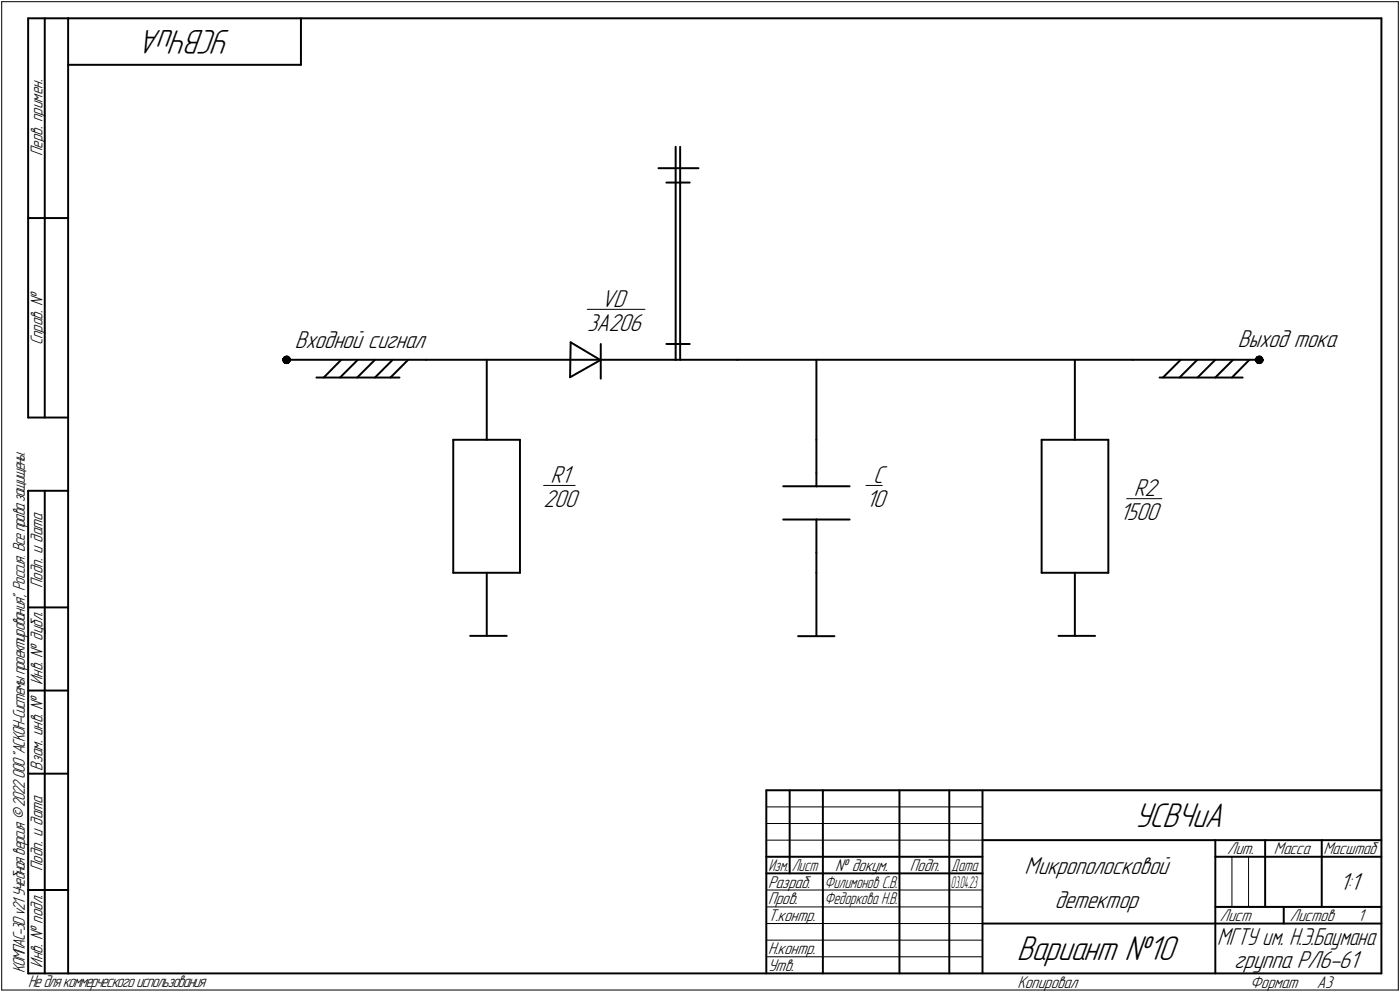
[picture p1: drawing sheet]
<svg xmlns="http://www.w3.org/2000/svg" width="421mm" height="298mm" viewBox="0 0 421 298" stroke-linecap="round" stroke-linejoin="round" font-family="sans-serif">
<g fill="none" stroke="#000" stroke-width=".59">
<path d="M8.5 5.5v120zM8.5 5.5h12zM13.5 5.5v120zM20.5 5.5v287zM20.5 5.5h395zM20.5 19.5h70zM90.5 5.5v14zM415.5 5.5v287zM198 50.5h12.1zM200.4 54.9h7zM203.2 44.1v64zM204.6 44.1v64z"/>
<path d="M8.5 65.5h12zM85.2 107.9l.1 .6zM85.3 108.5l.3 .5zM85.5 107.4l.5-.2zM85.5 107.4l-.3 .5zM85.6 109l.5 .1zM86 107.2h.5zM86.1 109.1l.6-.1zM86.2 108.1h42zM86.5 107.2l.5 .4zM87 107.6l.2 .5zM87 108.5l-.3 .5z"/>
<path d="M87.2 108.1l-.2 .4zM95.2 113.5h24.9zM102.3 113.5l5.3-5.4zM102.6 108.1l-5.2 5.4zM107.4 113.5l5.4-5.4zM112.8 113.5l5.3-5.4zM117.4 113.5l5.4-5.4zM128.2 108.1h75zM146.4 108.1v24.1zM171.4 113.4l9.2-5.2zM171.6 102.9l9 5.3zM171.6 102.9l-.2 10.5z"/>
<path d="M180.7 103.4v10.4zM200.4 103.4h7zM203.2 108.1h18.5zM221.7 108.1h119zM245.5 108.1v24.1zM323.3 108.1v24.1zM340.7 108.1h38zM348.7 113.5h25zM349.8 113.5l5.3-5.4zM354.8 113.5l5.3-5.4zM360.2 113.5l5.3-5.4zM365.5 113.5l5.3-5.4z"/>
<path d="M375.8 108.1l-5.3 5.4zM377.7 107.9l.1 .6zM377.8 108.5l.3 .5zM378 107.4l.5-.2zM378 107.4l-.3 .5zM378.1 109l.6 .1zM378.5 107.2h.6zM378.7 109.1l.5-.1zM379.1 107.2l.5 .4zM379.2 109l.4-.5zM379.6 107.6l.1 .5zM379.7 108.1l-.1 .4z"/>
<path d="M8.5 125.5h12zM136.3 132.2v39.9zM136.3 132.2h20.1zM156.4 132.2v39.9zM245.5 132.2v10zM313.3 132.2v39.9zM313.3 132.2h20zM333.3 132.2v39.9zM8.5 147.5v145zM8.5 147.5h12zM13.5 147.5v145zM235.5 146.1h10z"/>
<path d="M235.5 156.1h10zM245.5 146.1h10zM245.5 156.1v10zM245.5 156.1h10zM245.5 142.2v3.9zM136.3 172.1h20.1zM146.4 172.1v19zM245.5 172.1v19zM245.5 166.1v6zM313.3 172.1h20zM323.3 172.1v19zM8.5 182.5h12z"/>
<path d="M141.4 191.1h11zM240 191.2h11zM318.3 191.1h11.1zM8.5 207.5h12zM8.5 232.5h12zM230.5 237.5h185zM230.5 237.5v55zM237.5 237.5v25zM247.5 237.5v55zM270.5 237.5v55zM285.5 237.5v55zM295.5 237.5v55z"/>
<path d="M230.5 257.5h65zM295.5 252.5h120zM365.5 252.5v40zM365.5 257.5h15zM380.5 252.5v20zM380.5 257.5h35zM397.5 252.5v20zM8.5 267.5h12zM230.5 262.5h65zM295.5 277.5h70zM365.5 277.5h50zM365.5 272.5h50z"/>
<path d="M386.1 272.5v5zM8.5 292.5h12zM20.5 292.5h395z"/>
</g>
<g fill="none" stroke="#000" stroke-width=".3">
<path d="M.5 .5v297zM.5 .5h420zM420.5 .5v297zM176.6 93h17.4zM85.2 108.4l1.2-1.2zM85.2 108.3l1.2-1.1zM85.2 108.3l1.2-1.2zM85.2 108.2l1.1-1.1zM85.2 108.1l1-1zM85.2 108l.9-.9zM85.2 107.9l.8-.8zM85.2 107.9l.8-.7z"/>
<path d="M85.2 107.9l.7-.7zM85.3 108.6l1.4-1.3zM85.3 108.6l1.3-1.3zM85.3 108.5l1.3-1.2zM85.3 108.5l1.3-1.3zM85.3 108.5l1.2-1.3zM85.3 107.8l.6-.6zM85.3 107.7l.5-.5zM85.3 107.7l.5-.4zM85.3 107.7l.4-.4zM85.3 107.6l.4-.3zM85.3 108.7l1.5-1.3z"/>
<path d="M85.3 108.7l1.5-1.4zM85.3 107.5l.3-.1zM85.3 107.5l.3-.2zM85.4 108.9l1.5-1.5zM85.4 108.8l1.5-1.4zM85.4 108.7l1.4-1.3zM85.4 107.4h.1M85.4 107.5l.2-.1zM85.5 108.9l1.5-1.4zM85.5 108.9l1.5-1.5zM85.6 109l1.4-1.4zM85.6 109l1.4-1.5z"/>
<path d="M85.6 108.9l1.4-1.4zM85.6 107.3l-.3 .3zM85.7 109.1l1.3-1.4zM85.7 109l1.3-1.4zM85.8 109.1l1.3-1.3zM85.8 107.2l-.5 .6zM85.9 109.1l1.2-1.2zM85.9 109.1l1.2-1.3zM85.9 107.2l-.6 .7zM86 109.1l1.2-1.1zM86 109.1l1.2-1.2zM86 107.1l-.8 .9z"/>
<path d="M86.1 109.1l1.1-1zM86.1 109.1l1.1-1.1zM86.1 107.1l-.9 1zM86.2 109.1l1-.9zM86.2 109.1l1-1zM86.2 107.1l-1 1.1zM86.3 109.1l.9-.8zM86.3 107.1l-1.1 1.2zM86.4 109.1l.7-.6zM86.4 107.2l-1.1 1.3zM86.5 109.1l.6-.6zM86.5 107.2l-1.2 1.3z"/>
<path d="M86.6 109.1l.4-.5zM86.6 109.1l.5-.6zM86.7 109l.3-.3zM86.7 109l.3-.4zM86.7 107.3l-1.4 1.4zM86.8 108.9l.2-.2zM86.8 107.4l-1.4 1.4zM86.8 108.9l.2-.1zM86.9 107.4l-1.4 1.5zM86.9 108.9h.1M87 107.5l-1.4 1.5zM87 108.7l-.2 .3z"/>
<path d="M87 107.7l-1.2 1.4zM87 107.6l-1.3 1.5zM87 108.5l-.4 .6zM87.1 108.4l-.7 .7zM87.1 108.3l-.7 .8zM87.1 107.9l-1.1 1.2zM87.1 107.9l-1.2 1.2zM87.1 107.7l-1.3 1.4zM87.2 108.3l-.8 .8zM87.2 108.2l-.9 .9zM377.7 108.4l1.3-1.2zM377.7 108.4l1.2-1.2z"/>
<path d="M377.7 108.3l1.2-1.1zM377.7 108.3l1.2-1.2zM377.7 108.2l1.1-1.1zM377.7 108.1l1-1zM377.7 108l.9-.9zM377.7 107.9l.8-.8zM377.7 107.9l.8-.7zM377.8 108.5l1.3-1.2zM377.8 108.5l1.3-1.3zM377.8 107.9l.7-.7zM377.8 108.6l1.3-1.3zM377.8 107.7l.5-.4z"/>
<path d="M377.9 108.7l1.4-1.3zM377.9 108.7l1.4-1.4zM377.9 108.6l1.3-1.3zM377.9 107.7l.4-.4zM377.9 107.6l.3-.3zM377.9 107.5l.2-.2zM377.9 107.5l.2-.1zM378 108.8l1.4-1.4zM378 108.7l1.3-1.3zM378 107.5l.1-.1zM378 107.4h.1M378 108.9l1.5-1.4z"/>
<path d="M378 108.9l1.5-1.5zM378 107.4v.1zM378.1 109l1.5-1.4zM378.1 109l1.5-1.5zM378.1 108.9l1.4-1.4zM378.2 109.1l1.4-1.4zM378.2 109l1.4-1.4zM378.2 107.3l-.3 .4zM378.3 109.1l1.3-1.3zM378.3 109.1l1.3-1.4zM378.3 107.2l-.5 .6zM378.3 107.2l-.5 .5z"/>
<path d="M378.4 109.1l1.2-1.2zM378.4 109.1l1.2-1.3zM378.4 107.2l-.6 .6zM378.4 107.2l-.6 .7zM378.5 109.1l1.2-1.2zM378.5 109.1l1.2-1.1zM378.5 107.1l-.8 .9zM378.6 109.1l1.1-1zM378.6 109.1l1.1-1.1zM378.6 107.1l-.9 1zM378.7 109.1l1-.9zM378.7 107.1l-1 1.1z"/>
<path d="M378.8 109.1l.9-.8zM378.8 109.1l.9-.9zM378.8 107.1l-1.1 1.2zM378.9 109.1l.8-.7zM378.9 109.1l.8-.8zM379 109.1l.6-.7zM379 109.1l.7-.7zM379 107.2l-1.2 1.3zM379 107.2l-1.2 1.2zM379 109.1l.6-.6zM379.1 107.2l-1.3 1.3zM379.1 109.1l.5-.6z"/>
<path d="M379.1 107.3l-1.2 1.3zM379.1 109.1l.5-.5zM379.2 109l.4-.4zM379.2 107.3l-1.3 1.4zM379.3 109l.3-.3zM379.3 107.4l-1.3 1.4zM379.3 108.9l.2-.1zM379.4 108.9h.1M379.4 107.4l-1.4 1.5zM379.5 107.5l-1.4 1.5zM379.5 108.7l-.2 .3zM379.6 108.6l-.4 .5z"/>
<path d="M379.6 108.6l-.5 .5zM379.6 107.7l-1.3 1.4zM379.6 107.6l-1.4 1.5zM379.6 108.5l-.5 .6zM379.6 108.4l-.6 .7zM379.6 107.9l-1.1 1.2zM379.7 108.1l-1 1zM163.5 145.9h9.5zM260.4 145.9h4.9zM338.8 149.9h10.6zM230.5 247.5h65zM230.5 252.5h65z"/>
<path d="M230.5 242.5h65zM370.5 257.5v15zM375.5 257.5v15zM230.5 267.5h65zM230.5 272.5h65zM230.5 277.5h65zM.5 297.5h420zM230.5 282.5h65zM230.5 287.5h65z"/>
</g>
<g fill="#fff" stroke="#fff" stroke-width=".3">
<path d="M88.6 99h40.5zM88.6 99.1h40.5zM88.6 99.1h40.5zM88.6 99.2h40.5zM88.6 99.3h40.5zM88.6 99.4h40.5zM88.6 99.5h40.5zM88.6 99.6h40.5zM88.6 99.7h40.5zM88.6 99.7h40.5zM88.6 99.8h40.5zM88.6 99.9h40.5zM88.6 100h40.5zM88.6 100.1h40.5zM88.6 100.2h40.5zM88.6 100.2h40.5zM88.6 100.3h40.5zM88.6 100.4h40.5zM88.6 100.5h40.5zM88.6 100.6h40.5zM88.6 100.7h40.5zM88.6 100.8h40.5zM88.6 100.8h40.5zM88.6 100.9h40.5zM88.6 101h40.5zM88.6 101.1h40.5zM88.6 101.2h40.5zM88.6 101.3h40.5zM88.6 101.3h40.5zM88.6 101.4h40.5zM88.6 101.5h40.5zM88.6 101.6h40.5zM88.6 101.7h40.5zM88.6 101.8h40.5zM88.6 101.9h40.5zM88.6 101.9h40.5zM88.6 102h40.5zM88.6 102.1h40.5zM88.6 102.2h40.5zM88.6 102.3h40.5zM88.6 102.4h40.5zM88.6 102.4h40.5zM88.6 102.5h40.5zM88.6 102.6h40.5zM88.6 102.7h40.5zM88.6 102.8h40.5zM88.6 102.9h40.5zM88.6 103h40.5zM88.6 103h40.5zM88.6 103.1h40.5zM88.6 103.2h40.5zM88.6 103.3h40.5zM88.6 103.4h40.5zM88.6 103.5h40.5zM88.6 103.5h40.5zM88.6 103.6h40.5zM88.6 103.7h40.5zM88.6 103.8h40.5zM88.6 103.9h40.5zM88.6 104h40.5zM88.6 104.1h40.5zM88.6 104.1h40.5zM88.6 104.2h40.5zM88.6 104.3h40.5zM88.6 104.4h40.5zM88.6 104.5h40.5zM88.6 104.6h40.5zM88.6 104.6h40.5zM88.6 104.7h40.5zM88.6 104.8h40.5zM88.6 104.9h40.5zM88.6 105h40.5zM88.6 105.1h40.5zM88.6 105.2h40.5zM88.6 105.2h40.5zM88.6 105.3h40.5zM88.6 105.4h40.5zM88.6 105.5h40.5zM88.6 105.6h40.5zM88.6 105.7h40.5zM88.6 105.7h40.5zM88.6 105.8h40.5zM88.6 105.9h40.5zM88.6 106h40.5z"/>
<path d="M176.6 86.6h19.1zM176.6 86.7h19.1zM176.6 86.8h19.1zM176.6 86.9h19.1zM176.6 87h19.1zM176.6 87h19.1zM176.6 87.1h19.1zM176.6 87.2h19.1zM176.6 87.3h19.1zM176.6 87.4h19.1zM176.6 87.5h19.1zM176.6 87.5h19.1zM176.6 87.6h19.1zM176.6 87.7h19.1zM176.6 87.8h19.1zM176.6 87.9h19.1zM176.6 88h19.1zM176.6 88.1h19.1zM176.6 88.1h19.1zM176.6 88.2h19.1zM176.6 88.3h19.1zM176.6 88.4h19.1zM176.6 88.5h19.1zM176.6 88.6h19.1zM176.6 88.6h19.1zM176.6 88.7h19.1zM176.6 88.8h19.1zM176.6 88.9h19.1zM176.6 89h19.1zM176.6 89.1h19.1zM176.6 89.2h19.1zM176.6 89.2h19.1zM176.6 89.3h19.1zM176.6 89.4h19.1zM176.6 89.5h19.1zM176.6 89.6h19.1zM176.6 89.7h19.1zM176.6 89.7h19.1zM176.6 89.8h19.1zM176.6 89.9h19.1zM176.6 90h19.1zM176.6 90.1h19.1zM176.6 90.2h19.1zM176.6 90.3h19.1zM176.6 90.3h19.1zM176.6 90.4h19.1zM176.6 90.5h19.1zM176.6 90.6h19.1zM176.6 90.7h19.1zM176.6 90.8h19.1zM176.6 90.8h19.1zM176.6 90.9h19.1zM176.6 91h19.1zM176.6 91.1h19.1zM176.6 91.2h19.1zM176.6 91.3h19.1zM176.6 91.4h19.1zM176.6 91.4h19.1zM176.6 91.5h19.1zM176.6 91.6h19.1zM176.6 91.7h19.1zM176.6 91.8h19.1zM176.6 91.9h19.1zM176.6 91.9h19.1zM176.6 92h19.1zM176.6 92.1h19.1zM176.6 92.2h19.1zM176.6 92.3h19.1zM176.6 92.4h19.1zM176.6 92.5h19.1zM176.6 92.5h19.1zM176.6 92.6h19.1zM176.6 92.7h19.1zM176.6 92.8h19.1zM176.6 92.9h19.1zM176.6 93h19.1zM176.6 93h19.1zM176.6 93.1h19.1zM176.6 93.2h19.1zM176.6 93.3h19.1zM176.6 93.4h19.1zM176.6 93.5h19.1zM176.6 93.6h19.1zM176.6 93.6h19.1z"/>
<path d="M176.6 93.7h17.7zM176.6 93.8h17.7zM176.6 93.9h17.7zM176.6 94h17.7zM176.6 94.1h17.7zM176.6 94.1h17.7zM176.6 94.2h17.7zM176.6 94.3h17.7zM176.6 94.4h17.7zM176.6 94.5h17.7zM176.6 94.6h17.7zM176.6 94.7h17.7zM176.6 94.7h17.7zM176.6 94.8h17.7zM176.6 94.9h17.7zM176.6 95h17.7zM176.6 95.1h17.7zM176.6 95.2h17.7zM176.6 95.2h17.7zM176.6 95.3h17.7zM176.6 95.4h17.7zM176.6 95.5h17.7zM176.6 95.6h17.7zM176.6 95.7h17.7zM176.6 95.8h17.7zM176.6 95.8h17.7zM176.6 95.9h17.7zM176.6 96h17.7zM176.6 96.1h17.7zM176.6 96.2h17.7zM176.6 96.3h17.7zM176.6 96.4h17.7zM176.6 96.4h17.7zM176.6 96.5h17.7zM176.6 96.6h17.7zM176.6 96.7h17.7zM176.6 96.8h17.7zM176.6 96.9h17.7zM176.6 96.9h17.7zM176.6 97h17.7zM176.6 97.1h17.7zM176.6 97.2h17.7zM176.6 97.3h17.7zM176.6 97.4h17.7zM176.6 97.5h17.7zM176.6 97.5h17.7zM176.6 97.6h17.7zM176.6 97.7h17.7zM176.6 97.8h17.7zM176.6 97.9h17.7zM176.6 98h17.7zM176.6 98h17.7zM176.6 98.1h17.7zM176.6 98.2h17.7zM176.6 98.3h17.7zM176.6 98.4h17.7zM176.6 98.5h17.7zM176.6 98.6h17.7zM176.6 98.6h17.7zM176.6 98.7h17.7zM176.6 98.8h17.7zM176.6 98.9h17.7zM176.6 99h17.7zM176.6 99.1h17.7zM176.6 99.1h17.7zM176.6 99.2h17.7zM176.6 99.3h17.7zM176.6 99.4h17.7zM176.6 99.5h17.7zM176.6 99.6h17.7zM176.6 99.7h17.7zM176.6 99.7h17.7zM176.6 99.8h17.7zM176.6 99.9h17.7zM176.6 100h17.7zM176.6 100.1h17.7zM176.6 100.2h17.7zM176.6 100.2h17.7zM176.6 100.3h17.7zM176.6 100.4h17.7zM176.6 100.5h17.7zM176.6 100.6h17.7zM176.6 100.7h17.7zM176.6 100.8h17.7zM176.6 100.8h17.7z"/>
<path d="M163.5 139.5h11.3zM163.5 139.6h11.3zM163.5 139.7h11.3zM163.5 139.8h11.3zM163.5 139.9h11.3zM163.5 140h11.3zM163.5 140h11.3zM163.5 140.1h11.3zM163.5 140.2h11.3zM163.5 140.3h11.3zM163.5 140.4h11.3zM163.5 140.5h11.3zM163.5 140.5h11.3zM163.5 140.6h11.3zM163.5 140.7h11.3zM163.5 140.8h11.3zM163.5 140.9h11.3zM163.5 141h11.3zM163.5 141.1h11.3zM163.5 141.1h11.3zM163.5 141.2h11.3zM163.5 141.3h11.3zM163.5 141.4h11.3zM163.5 141.5h11.3zM163.5 141.6h11.3zM163.5 141.6h11.3zM163.5 141.7h11.3zM163.5 141.8h11.3zM163.5 141.9h11.3zM163.5 142h11.3zM163.5 142.1h11.3zM163.5 142.2h11.3zM163.5 142.2h11.3zM163.5 142.3h11.3zM163.5 142.4h11.3zM163.5 142.5h11.3zM163.5 142.6h11.3zM163.5 142.7h11.3zM163.5 142.7h11.3zM163.5 142.8h11.3zM163.5 142.9h11.3zM163.5 143h11.3zM163.5 143.1h11.3zM163.5 143.2h11.3zM163.5 143.3h11.3zM163.5 143.3h11.3zM163.5 143.4h11.3zM163.5 143.5h11.3zM163.5 143.6h11.3zM163.5 143.7h11.3zM163.5 143.8h11.3zM163.5 143.8h11.3zM163.5 143.9h11.3zM163.5 144h11.3zM163.5 144.1h11.3zM163.5 144.2h11.3zM163.5 144.3h11.3zM163.5 144.4h11.3zM163.5 144.4h11.3zM163.5 144.5h11.3zM163.5 144.6h11.3zM163.5 144.7h11.3zM163.5 144.8h11.3zM163.5 144.9h11.3zM163.5 144.9h11.3zM163.5 145h11.3zM163.5 145.1h11.3zM163.5 145.2h11.3zM163.5 145.3h11.3zM163.5 145.4h11.3zM163.5 145.5h11.3zM163.5 145.5h11.3zM163.5 145.6h11.3zM163.5 145.7h11.3zM163.5 145.8h11.3zM163.5 145.9h11.3zM163.5 146h11.3zM163.5 146h11.3zM163.5 146.1h11.3zM163.5 146.2h11.3zM163.5 146.3h11.3zM163.5 146.4h11.3zM163.5 146.5h11.3zM163.5 146.6h11.3z"/>
<path d="M163.5 146.6h11.3zM163.5 146.7h11.3zM163.5 146.8h11.3zM163.5 146.9h11.3zM163.5 147h11.3zM163.5 147.1h11.3zM163.5 147.2h11.3zM163.5 147.2h11.3zM163.5 147.3h11.3zM163.5 147.4h11.3zM163.5 147.5h11.3zM163.5 147.6h11.3zM163.5 147.7h11.3zM163.5 147.7h11.3zM163.5 147.8h11.3zM163.5 147.9h11.3zM163.5 148h11.3zM163.5 148.1h11.3zM163.5 148.2h11.3zM163.5 148.3h11.3zM163.5 148.3h11.3zM163.5 148.4h11.3zM163.5 148.5h11.3zM163.5 148.6h11.3zM163.5 148.7h11.3zM163.5 148.8h11.3zM163.5 148.8h11.3zM163.5 148.9h11.3zM163.5 149h11.3zM163.5 149.1h11.3zM163.5 149.2h11.3zM163.5 149.3h11.3zM163.5 149.4h11.3zM163.5 149.4h11.3zM163.5 149.5h11.3zM163.5 149.6h11.3zM163.5 149.7h11.3zM163.5 149.8h11.3zM163.5 149.9h11.3zM163.5 149.9h11.3zM163.5 150h11.3zM163.5 150.1h11.3zM163.5 150.2h11.3zM163.5 150.3h11.3zM163.5 150.4h11.3zM163.5 150.5h11.3zM163.5 150.5h11.3zM163.5 150.6h11.3zM163.5 150.7h11.3zM163.5 150.8h11.3zM163.5 150.9h11.3zM163.5 151h11.3zM163.5 151h11.3zM163.5 151.1h11.3zM163.5 151.2h11.3zM163.5 151.3h11.3zM163.5 151.4h11.3zM163.5 151.5h11.3zM163.5 151.6h11.3zM163.5 151.6h11.3zM163.5 151.7h11.3zM163.5 151.8h11.3zM163.5 151.9h11.3zM163.5 152h11.3zM163.5 152.1h11.3zM163.5 152.1h11.3zM163.5 152.2h11.3zM163.5 152.3h11.3zM163.5 152.4h11.3zM163.5 152.5h11.3zM163.5 152.6h11.3zM163.5 152.7h11.3zM163.5 152.7h11.3zM163.5 152.8h11.3zM163.5 152.9h11.3zM163.5 153h11.3zM163.5 153.1h11.3zM163.5 153.2h11.3zM163.5 153.2h11.3zM163.5 153.3h11.3zM163.5 153.4h11.3zM163.5 153.5h11.3zM163.5 153.6h11.3zM163.5 153.7h11.3zM163.5 153.8h11.3z"/>
<path d="M260.4 139.5h6.8zM260.4 139.6h6.8zM260.4 139.7h6.8zM260.4 139.8h6.8zM260.4 139.9h6.8zM260.4 140h6.8zM260.4 140h6.8zM260.4 140.1h6.8zM260.4 140.2h6.8zM260.4 140.3h6.8zM260.4 140.4h6.8zM260.4 140.5h6.8zM260.4 140.5h6.8zM260.4 140.6h6.8zM260.4 140.7h6.8zM260.4 140.8h6.8zM260.4 140.9h6.8zM260.4 141h6.8zM260.4 141.1h6.8zM260.4 141.1h6.8zM260.4 141.2h6.8zM260.4 141.3h6.8zM260.4 141.4h6.8zM260.4 141.5h6.8zM260.4 141.6h6.8zM260.4 141.6h6.8zM260.4 141.7h6.8zM260.4 141.8h6.8zM260.4 141.9h6.8zM260.4 142h6.8zM260.4 142.1h6.8zM260.4 142.2h6.8zM260.4 142.2h6.8zM260.4 142.3h6.8zM260.4 142.4h6.8zM260.4 142.5h6.8zM260.4 142.6h6.8zM260.4 142.7h6.8zM260.4 142.7h6.8zM260.4 142.8h6.8zM260.4 142.9h6.8zM260.4 143h6.8zM260.4 143.1h6.8zM260.4 143.2h6.8zM260.4 143.3h6.8zM260.4 143.3h6.8zM260.4 143.4h6.8zM260.4 143.5h6.8zM260.4 143.6h6.8zM260.4 143.7h6.8zM260.4 143.8h6.8zM260.4 143.8h6.8zM260.4 143.9h6.8zM260.4 144h6.8zM260.4 144.1h6.8zM260.4 144.2h6.8zM260.4 144.3h6.8zM260.4 144.4h6.8zM260.4 144.4h6.8zM260.4 144.5h6.8zM260.4 144.6h6.8zM260.4 144.7h6.8zM260.4 144.8h6.8zM260.4 144.9h6.8zM260.4 144.9h6.8zM260.4 145h6.8zM260.4 145.1h6.8zM260.4 145.2h6.8zM260.4 145.3h6.8zM260.4 145.4h6.8zM260.4 145.5h6.8zM260.4 145.5h6.8zM260.4 145.6h6.8zM260.4 145.7h6.8zM260.4 145.8h6.8zM260.4 145.9h6.8zM260.4 146h6.8zM260.4 146h6.8zM260.4 146.1h6.8zM260.4 146.2h6.8zM260.4 146.3h6.8zM260.4 146.4h6.8zM260.4 146.5h6.8zM260.4 146.6h6.8z"/>
<path d="M260.4 146.6h7.1zM260.4 146.7h7.1zM260.4 146.8h7.1zM260.4 146.9h7.1zM260.4 147h7.1zM260.4 147.1h7.1zM260.4 147.2h7.1zM260.4 147.2h7.1zM260.4 147.3h7.1zM260.4 147.4h7.1zM260.4 147.5h7.1zM260.4 147.6h7.1zM260.4 147.7h7.1zM260.4 147.7h7.1zM260.4 147.8h7.1zM260.4 147.9h7.1zM260.4 148h7.1zM260.4 148.1h7.1zM260.4 148.2h7.1zM260.4 148.3h7.1zM260.4 148.3h7.1zM260.4 148.4h7.1zM260.4 148.5h7.1zM260.4 148.6h7.1zM260.4 148.7h7.1zM260.4 148.8h7.1zM260.4 148.8h7.1zM260.4 148.9h7.1zM260.4 149h7.1zM260.4 149.1h7.1zM260.4 149.2h7.1zM260.4 149.3h7.1zM260.4 149.4h7.1zM260.4 149.4h7.1zM260.4 149.5h7.1zM260.4 149.6h7.1zM260.4 149.7h7.1zM260.4 149.8h7.1zM260.4 149.9h7.1zM260.4 149.9h7.1zM260.4 150h7.1zM260.4 150.1h7.1zM260.4 150.2h7.1zM260.4 150.3h7.1zM260.4 150.4h7.1zM260.4 150.5h7.1zM260.4 150.5h7.1zM260.4 150.6h7.1zM260.4 150.7h7.1zM260.4 150.8h7.1zM260.4 150.9h7.1zM260.4 151h7.1zM260.4 151h7.1zM260.4 151.1h7.1zM260.4 151.2h7.1zM260.4 151.3h7.1zM260.4 151.4h7.1zM260.4 151.5h7.1zM260.4 151.6h7.1zM260.4 151.6h7.1zM260.4 151.7h7.1zM260.4 151.8h7.1zM260.4 151.9h7.1zM260.4 152h7.1zM260.4 152.1h7.1zM260.4 152.1h7.1zM260.4 152.2h7.1zM260.4 152.3h7.1zM260.4 152.4h7.1zM260.4 152.5h7.1zM260.4 152.6h7.1zM260.4 152.7h7.1zM260.4 152.7h7.1zM260.4 152.8h7.1zM260.4 152.9h7.1zM260.4 153h7.1zM260.4 153.1h7.1zM260.4 153.2h7.1zM260.4 153.2h7.1zM260.4 153.3h7.1zM260.4 153.4h7.1zM260.4 153.5h7.1zM260.4 153.6h7.1zM260.4 153.7h7.1zM260.4 153.8h7.1z"/>
<path d="M336.7 143.5h14.6zM336.7 143.6h14.6zM336.7 143.7h14.6zM336.7 143.8h14.6zM336.7 143.8h14.6zM336.7 143.9h14.6zM336.7 144h14.6zM336.7 144.1h14.6zM336.7 144.2h14.6zM336.7 144.3h14.6zM336.7 144.4h14.6zM336.7 144.4h14.6zM336.7 144.5h14.6zM336.7 144.6h14.6zM336.7 144.7h14.6zM336.7 144.8h14.6zM336.7 144.9h14.6zM336.7 144.9h14.6zM336.7 145h14.6zM336.7 145.1h14.6zM336.7 145.2h14.6zM336.7 145.3h14.6zM336.7 145.4h14.6zM336.7 145.5h14.6zM336.7 145.5h14.6zM336.7 145.6h14.6zM336.7 145.7h14.6zM336.7 145.8h14.6zM336.7 145.9h14.6zM336.7 146h14.6zM336.7 146h14.6zM336.7 146.1h14.6zM336.7 146.2h14.6zM336.7 146.3h14.6zM336.7 146.4h14.6zM336.7 146.5h14.6zM336.7 146.6h14.6zM336.7 146.6h14.6zM336.7 146.7h14.6zM336.7 146.8h14.6zM336.7 146.9h14.6zM336.7 147h14.6zM336.7 147.1h14.6zM336.7 147.2h14.6zM336.7 147.2h14.6zM336.7 147.3h14.6zM336.7 147.4h14.6zM336.7 147.5h14.6zM336.7 147.6h14.6zM336.7 147.7h14.6zM336.7 147.7h14.6zM336.7 147.8h14.6zM336.7 147.9h14.6zM336.7 148h14.6zM336.7 148.1h14.6zM336.7 148.2h14.6zM336.7 148.3h14.6zM336.7 148.3h14.6zM336.7 148.4h14.6zM336.7 148.5h14.6zM336.7 148.6h14.6zM336.7 148.7h14.6zM336.7 148.8h14.6zM336.7 148.8h14.6zM336.7 148.9h14.6zM336.7 149h14.6zM336.7 149.1h14.6zM336.7 149.2h14.6zM336.7 149.3h14.6zM336.7 149.4h14.6zM336.7 149.4h14.6zM336.7 149.5h14.6zM336.7 149.6h14.6zM336.7 149.7h14.6zM336.7 149.8h14.6zM336.7 149.9h14.6zM336.7 149.9h14.6zM336.7 150h14.6zM336.7 150.1h14.6zM336.7 150.2h14.6zM336.7 150.3h14.6zM336.7 150.4h14.6zM336.7 150.5h14.6zM336.7 150.5h14.6zM336.7 150.6h14.6z"/>
<path d="M336.7 150.7h13.1zM336.7 150.8h13.1zM336.7 150.9h13.1zM336.7 151h13.1zM336.7 151h13.1zM336.7 151.1h13.1zM336.7 151.2h13.1zM336.7 151.3h13.1zM336.7 151.4h13.1zM336.7 151.5h13.1zM336.7 151.6h13.1zM336.7 151.6h13.1zM336.7 151.7h13.1zM336.7 151.8h13.1zM336.7 151.9h13.1zM336.7 152h13.1zM336.7 152.1h13.1zM336.7 152.1h13.1zM336.7 152.2h13.1zM336.7 152.3h13.1zM336.7 152.4h13.1zM336.7 152.5h13.1zM336.7 152.6h13.1zM336.7 152.7h13.1zM336.7 152.7h13.1zM336.7 152.8h13.1zM336.7 152.9h13.1zM336.7 153h13.1zM336.7 153.1h13.1zM336.7 153.2h13.1zM336.7 153.2h13.1zM336.7 153.3h13.1zM336.7 153.4h13.1zM336.7 153.5h13.1zM336.7 153.6h13.1zM336.7 153.7h13.1zM336.7 153.8h13.1zM336.7 153.8h13.1zM336.7 153.9h13.1zM336.7 154h13.1zM336.7 154.1h13.1zM336.7 154.2h13.1zM336.7 154.3h13.1zM336.7 154.3h13.1zM336.7 154.4h13.1zM336.7 154.5h13.1zM336.7 154.6h13.1zM336.7 154.7h13.1zM336.7 154.8h13.1zM336.7 154.9h13.1zM336.7 154.9h13.1zM336.7 155h13.1zM336.7 155.1h13.1zM336.7 155.2h13.1zM336.7 155.3h13.1zM336.7 155.4h13.1zM336.7 155.4h13.1zM336.7 155.5h13.1zM336.7 155.6h13.1zM336.7 155.7h13.1zM336.7 155.8h13.1zM336.7 155.9h13.1zM336.7 156h13.1zM336.7 156h13.1zM336.7 156.1h13.1zM336.7 156.2h13.1zM336.7 156.3h13.1zM336.7 156.4h13.1zM336.7 156.5h13.1zM336.7 156.5h13.1zM336.7 156.6h13.1zM336.7 156.7h13.1zM336.7 156.8h13.1zM336.7 156.9h13.1zM336.7 157h13.1zM336.7 157.1h13.1zM336.7 157.1h13.1zM336.7 157.2h13.1zM336.7 157.3h13.1zM336.7 157.4h13.1zM336.7 157.5h13.1zM336.7 157.6h13.1zM336.7 157.6h13.1zM336.7 157.7h13.1z"/>
<path d="M372.3 98.6h30.9zM372.3 98.6h30.9zM372.3 98.7h30.9zM372.3 98.8h30.9zM372.3 98.9h30.9zM372.3 99h30.9zM372.3 99.1h30.9zM372.3 99.1h30.9zM372.3 99.2h30.9zM372.3 99.3h30.9zM372.3 99.4h30.9zM372.3 99.5h30.9zM372.3 99.6h30.9zM372.3 99.7h30.9zM372.3 99.7h30.9zM372.3 99.8h30.9zM372.3 99.9h30.9zM372.3 100h30.9zM372.3 100.1h30.9zM372.3 100.2h30.9zM372.3 100.2h30.9zM372.3 100.3h30.9zM372.3 100.4h30.9zM372.3 100.5h30.9zM372.3 100.6h30.9zM372.3 100.7h30.9zM372.3 100.8h30.9zM372.3 100.8h30.9zM372.3 100.9h30.9zM372.3 101h30.9zM372.3 101.1h30.9zM372.3 101.2h30.9zM372.3 101.3h30.9zM372.3 101.3h30.9zM372.3 101.4h30.9zM372.3 101.5h30.9zM372.3 101.6h30.9zM372.3 101.7h30.9zM372.3 101.8h30.9zM372.3 101.9h30.9zM372.3 101.9h30.9zM372.3 102h30.9zM372.3 102.1h30.9zM372.3 102.2h30.9zM372.3 102.3h30.9zM372.3 102.4h30.9zM372.3 102.4h30.9zM372.3 102.5h30.9zM372.3 102.6h30.9zM372.3 102.7h30.9zM372.3 102.8h30.9zM372.3 102.9h30.9zM372.3 103h30.9zM372.3 103h30.9zM372.3 103.1h30.9zM372.3 103.2h30.9zM372.3 103.3h30.9zM372.3 103.4h30.9zM372.3 103.5h30.9zM372.3 103.5h30.9zM372.3 103.6h30.9zM372.3 103.7h30.9zM372.3 103.8h30.9zM372.3 103.9h30.9zM372.3 104h30.9zM372.3 104.1h30.9zM372.3 104.1h30.9zM372.3 104.2h30.9zM372.3 104.3h30.9zM372.3 104.4h30.9zM372.3 104.5h30.9zM372.3 104.6h30.9zM372.3 104.6h30.9zM372.3 104.7h30.9zM372.3 104.8h30.9zM372.3 104.9h30.9zM372.3 105h30.9zM372.3 105.1h30.9zM372.3 105.2h30.9zM372.3 105.2h30.9zM372.3 105.3h30.9zM372.3 105.4h30.9zM372.3 105.5h30.9zM372.3 105.6h30.9z"/>
</g>
<g font-size="10.9">
<text x="69.8" y="9" transform="rotate(-180 69.8 9)">УСВЧиА</text>
<text x="341.2" y="248.5">УСВЧиА</text>
<text x="305.8" y="288.5">Вариант №10</text>
</g>
<g font-size="7.8">
<text x="180.8" y="92.2">VD</text>
<text x="176.6" y="99.4">3A206</text>
<text x="88.7" y="104.5">Входной сигнал</text>
<text x="372.3" y="104.1">Выход тока</text>
<text x="165.6" y="145.1">R1</text>
<text x="262.6" y="145.1">C</text>
<text x="341" y="149.1">R2</text>
<text x="163.5" y="152.3">200</text>
<text x="260.5" y="152.3">10</text>
<text x="336.8" y="156.3">1500</text>
<text x="308.2" y="262.7">Микрополосковой</text>
<text x="402.9" y="267.5">1:1</text>
<text x="317.3" y="272.7">детектор</text>
<text x="371.2" y="291">группа РЛ6-61</text>
</g>
<text font-size="7.7" x="366.1" y="284.1">МГТУ им. Н.Э.Баумана</text>
<g font-size="5.4">
<text x="12.8" y="46.9" transform="rotate(-90 12.8 46.9)">Перв. примен.</text>
<text x="12.8" y="103.8" transform="rotate(-90 12.8 103.8)">Справ. №</text>
<text x="12.8" y="176.7" transform="rotate(-90 12.8 176.7)">Подп. и дата</text>
<text x="12.8" y="205.8" transform="rotate(-90 12.8 205.8)">Инв. № дубл.</text>
<text x="12.8" y="231.6" transform="rotate(-90 12.8 231.6)">Взам. инв. №</text>
<text x="369.1" y="256.8">Лит.</text>
<text x="383.1" y="256.8">Масса</text>
<text x="398" y="256.8">Масштаб</text>
<text x="12.8" y="261.7" transform="rotate(-90 12.8 261.7)">Подп. и дата</text>
<text x="251.2" y="261.8">№ докум.</text>
<text x="273.6" y="261.8">Подп.</text>
<text x="231" y="266.8">Разраб.</text>
<text x="231" y="271.8">Пров.</text>
<text x="231" y="276.8">Т.контр.</text>
<text x="366.9" y="276.8">Лист</text>
<text x="387.9" y="276.8">Листов</text>
<text x="408.4" y="276.8">1</text>
<text x="231" y="286.8">Н.контр.</text>
<text x="7.5" y="292.5" transform="rotate(-90 7.5 292.5)">КОМПАС-3Dv21 Учебнаяверсия©2022ООО&quot;АСКОН-Системыпроектирования&quot;, Россия. Всеправазащищены.</text>
<text x="12.8" y="290.8" transform="rotate(-90 12.8 290.8)">Инв. № подл.</text>
<text x="231" y="291.8">Утв.</text>
<text x="8.5" y="296.7">Недлякоммерческогоиспользования</text>
<text x="306" y="296.8">Копировал</text>
<text x="376" y="296.8">Формат</text>
<text x="396" y="296.8">A3</text>
</g>
<g font-size="5.3">
<text x="231.1" y="261.8">Изм.</text>
<text x="238.1" y="261.8">Лист</text>
<text x="286.1" y="261.8">Дата</text>
<text x="248" y="266.8">Филимонов С.В.</text>
<text x="248" y="271.8">Федоркова Н.В.</text>
</g>
<text font-size="5.2" x="286" y="266.8">03.04.23</text>
</svg>
